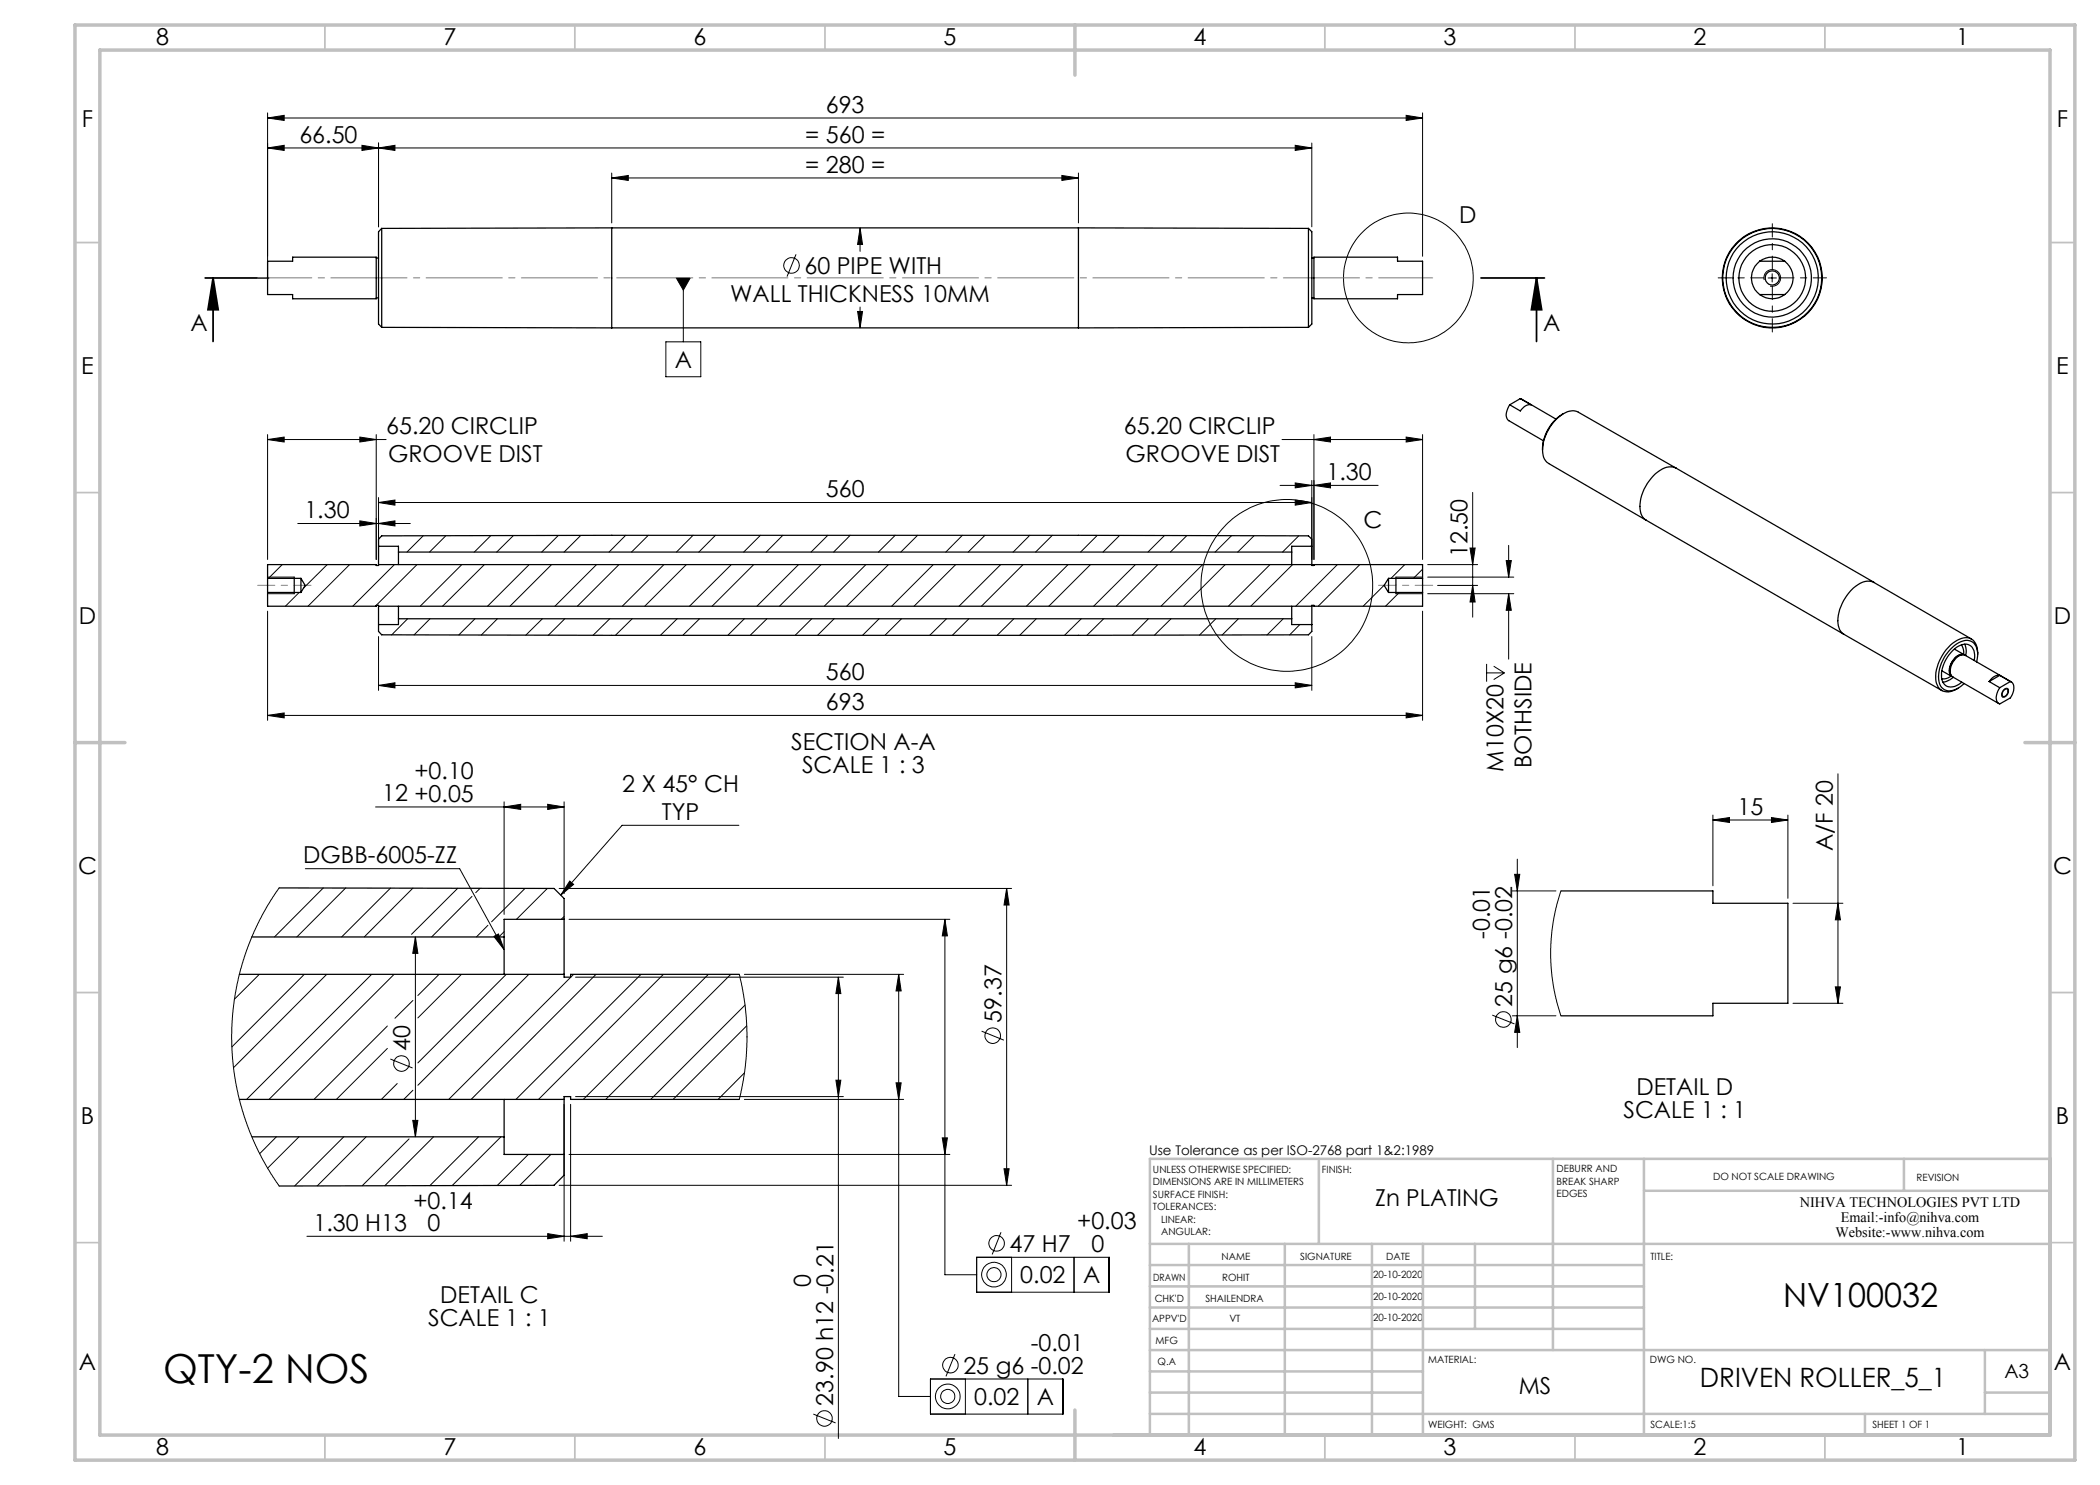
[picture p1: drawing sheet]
<svg xmlns="http://www.w3.org/2000/svg" width="420mm" height="297mm" viewBox="0 0 420 297" stroke-linecap="round" stroke-linejoin="round" font-family="sans-serif">
<g fill="none" stroke="#000" stroke-width=".2">
<path d="M53.5 29.6l3.3-.5v1zM53.5 29.6h208.9M53.5 23.6l3.3-.5v1zM53.5 22.6v33.4M53.5 23.6h231M72.4 29.1l3.3 .5-3.3 .5zM75.7 29.6l3.3-.5v1zM75.7 28.6v16.8M122.3 35.6l3.4-.5v1zM122.3 34.6v10M122.3 35.6h93.4M212.4 35.1l3.3 .5-3.3 .5z"/>
<path d="M215.7 34.6v10M259 29.1l3.4 .5-3.4 .5zM262.4 28.6v16.8M281.2 23.1l3.3 .5-3.3 .5zM284.5 22.6v28.7M135.3 55.6h2.7l-1.3 2.4zM136.7 55.6v12.8M159.2 50.9l-1.8 4.4M172 45.6l.5 3.3h-1zM172 45.6v4.7M352.8 56a1.67 1.67 0 0 1 1.5-2 1.67 1.67 0 0 1 1.8 1.8 1.67 1.67 0 0 1-2.1 1.4M353.6 55.6h1.7"/>
<path d="M354.4 54.7v1.7M133.2 68.4h7v6.9h-7zM171.5 62.3h1l-.5 3.3zM172 61.4v4.2M53.5 87.9l3.3-.5v1zM53.5 87.9h23.7M53.5 86.9v25M72 87.4l3.2 .5-3.2 .5zM75.2 86.9v25M75.7 99.5v12.4M256 97.1h19.6M256.4 87.9h28.1"/>
<path d="M259 96.6l3.4 .5-3.4 .5zM262.4 96.1v15.8M262.8 87.9l3.3-.5v1zM262.8 86.9v25M262.8 97.1l3.3-.5v1zM281.2 87.4l3.3 .5-3.3 .5zM284.5 86.9v25M294.5 98.5v24.9M53.5 118.7h5.3M53.5 115.4h5.3M56.4 112.9l-2.7 2.8M59.5 104.7h22.6"/>
<path d="M59.8 118.5l-2.7 2.7M65.4 112.9l-4.7 4.7M69.9 112.9l-8.3 8.3M72 104.2l3.2 .5-3.2 .5zM75.7 104.7l3.3-.5v1zM75.7 100.5l3.3-.5v1zM75.7 100.5h186.7M78.9 112.9l-8.3 8.3M83.4 112.9l-8.3 8.3M84.6 107.2l-3.2 3.2M89.1 107.2l-3.2 3.2M92.4 112.9l-8.4 8.3"/>
<path d="M96.9 112.9l-8.4 8.3M98.1 107.1l-3.2 3.3M102.7 107.1l-3.4 3.3M105.8 112.9l-8.3 8.3M110.3 112.9l-8.3 8.3M111.7 107.1l-3.4 3.3M116.1 107.1l-3.3 3.3M119.3 112.9l-8.3 8.3M123.8 112.9l-8.3 8.3M125.1 107.1l-3.3 3.3M129.6 107.1l-3.3 3.3M132.8 112.9l-8.3 8.3"/>
<path d="M137.3 112.9l-8.4 8.3M138.6 107.1l-3.3 3.3M143.1 107.1l-3.3 3.3M146.3 112.9l-8.4 8.3M150.7 112.9l-8.3 8.3M152.1 107.1l-3.4 3.3M156.6 107.1l-3.4 3.3M159.7 112.9l-8.3 8.3M164.2 112.9l-8.3 8.3M165.6 107.1l-3.4 3.3M170 107.1l-3.3 3.3M173.2 112.9l-8.3 8.3"/>
<path d="M177.7 112.9l-8.4 8.3M179 107.1l-3.3 3.3M183.5 107.1l-3.3 3.3M186.7 112.9l-8.4 8.3M191.1 112.9l-8.3 8.3M192.5 107.1l-3.3 3.3M197 107.1l-3.4 3.3M200.1 112.9l-8.3 8.3M204.6 112.9l-8.3 8.3M206 107.1l-3.4 3.3M210.5 107.1l-3.4 3.3M213.6 112.9l-8.3 8.3"/>
<path d="M218.1 112.9l-8.3 8.3M219.4 107.1l-3.3 3.3M223.9 107.1l-3.3 3.3M227.1 112.9l-8.4 8.3M231.6 112.9l-8.4 8.3M232.9 107.1l-3.3 3.3M237.3 107.1l-3.2 3.3M240.5 112.9l-8.3 8.3M245 112.9l-8.3 8.3M246.3 107.1l-3.3 3.3M250.8 107.2l-3.3 3.2M254 112.9l-8.3 8.3"/>
<path d="M258.5 112.9l-8.3 8.3M259 100l3.4 .5-3.4 .5zM259.8 107.2l-3.3 3.2M262.4 109.1l-.2 .2M267.5 112.9l-8.3 8.3M272 112.9l-8.4 8.3M276.9 116.9l-4.3 4.3M279.2 118.7h5.3M279.2 115.4h5.3M279.9 118.5l-2.8 2.7M281 112.9l-2.8 2.8M284.5 113.8l-1.8 1.9"/>
<path d="M285.5 118.7h17.3M285.5 115.4h17.3M285.5 112.9h10M287.5 117.1h8M294 109.6h1l-.5 3.3zM294.5 117.1l.5 3.3h-1zM301.2 112.1h1.1l-.6 3.3zM301.7 118.7l.6 3.4h-1.1zM301.7 109.1v6.3M301.7 118.7v13.1M53.5 122.2v21.9M75.7 137.1l3.3-.5v1z"/>
<path d="M75.7 127.3v10.8M75.7 137.1h186.7M81.5 123.8l-3.2 3.2M86 123.8l-3.2 3.2M95 123.8l-3.2 3.2M99.5 123.8l-3.3 3.2M108.5 123.8l-3.3 3.2M113 123.8l-3.4 3.3M122 123.8l-3.4 3.3M126.4 123.8l-3.3 3.3M135.4 123.8l-3.3 3.3M139.9 123.8l-3.3 3.3"/>
<path d="M148.9 123.8l-3.3 3.3M153.4 123.8l-3.4 3.3M162.3 123.8l-3.3 3.3M166.8 123.8l-3.3 3.3M175.8 123.8l-3.3 3.3M180.3 123.8l-3.3 3.3M189.3 123.8l-3.4 3.3M193.8 123.8l-3.3 3.3M202.8 123.8l-3.4 3.3M207.3 123.8l-3.4 3.3M216.3 123.8l-3.4 3.3M220.7 123.8l-3.3 3.3"/>
<path d="M229.7 123.8l-3.3 3.3M234.2 123.8l-3.3 3.2M243.2 123.8l-3.3 3.2M247.7 123.8l-3.3 3.2M256.6 123.8l-3.2 3.2M259 136.6l3.4 .5-3.4 .5zM260 124.9l-2.1 2.1M262.4 127.3v10.8M284.5 122.2v21.9M297.3 132.8v3.5M297.3 134.6h3.6M298.7 133.2l2.2 1.4"/>
<path d="M300.9 134.6l-2.2 1.3M400.7 138a.56 .56 0 0 1 .8-.3 .56 .56 0 0 1 .2 .8l-.4 .6a.55 .55 0 0 1-.8 .3 .55 .55 0 0 1-.1-.8zM53.5 143.1l3.3-.5v1zM53.5 143.1h231M281.2 142.6l3.3 .5-3.3 .5zM367.6 154.8v45.9M55.8 177.6l-2.2 3.4-2.1 3.9-1.4 3.1-1.4 3.9-1.1 4-.8 4.1-.3 3.1-.2 3.8 .2 4.3 .3 3.3 .8 4.3 .9 3.4 1.4 4.1 1.5 3.3 2.3 4.3 2.1 3.3M61.1 173.7h30.8l8.9 16.2M64.7 177.6l-9.8 9.8M69.1 177.6l-9.7 9.8M75.1 161.4h37.7M78.1 177.6l-9.8 9.8"/>
<path d="M82.6 177.6l-9.8 9.8M91.5 177.7l-9.2 9.2M94.4 179.3l-8.1 8.1M96 177.7l-.9 .8M100.8 161.4l3.3-.5v1zM100.8 160.4v22.5M105 177.7l-6.7 6.7M109.5 177.7l-6.2 6.2M109.5 160.9l3.3 .5-3.3 .5zM111.8 177.7h90.5M112.8 160.4v18.3M113.9 176.2l.8 .7-2.6 2.1z"/>
<path d="M147.8 165.1h-23.4l-12.3 13.9M201.3 177.7l.5 3.3h-1zM201.3 177.7v59.4M302.5 178.2h8.7M302.9 174.9h1.1l-.5 3.3zM303.5 171.8v37.7M312.2 178.2l-.9 2.8-.5 2.6-.4 2.6-.3 3.5 .1 3.5 .5 3.9 .6 3.2 .9 2.9M342.6 164l3.3-.5v1zM342.6 163v14.2M342.6 164h15M354.3 163.5l3.3 .5-3.3 .5zM357.6 163v16.7"/>
<path d="M51.9 194.9l-5 4.9M60.9 194.9l-14.5 14.5M65.3 194.9l-18.6 18.6M74.3 194.9l-25 25M78.8 194.9l-25 25M83.1 187.4l.5 3.3h-1.1zM83.1 187.4v40M87.8 194.9l-4.2 4.2M92.3 194.9l-8.7 8.7M97.6 185.1l-2.3 2.3M98.8 187.3l.9-.5 1.1 3.1zM100.8 186.3l-.9 1"/>
<path d="M101.2 194.9l-17.6 17.7M105.8 194.9l-22.2 22.2M112.8 183.3l-.5 .6M113.8 183.9h76.2M114.7 194.9l-25 25M115.1 195.4h53.6M119.2 194.9l-25 25M128.2 194.9l-25 25M132.7 194.9l-25 25M141.7 194.9l-25 25M146.2 194.9l-25.1 25M147.8 194.9l1.1 5.5 .5 6v3.1l-.3 3.7-.4 2.7-.9 4"/>
<path d="M148.9 194.9h31.8M167.7 195.4v92.3M167.7 195.4l.5 3.3h-1zM179.7 194.9l.5 3.3h-1zM179.7 194.9v84.4h6.4M189 183.9l.5 3.3h-1zM189 183.9v71h6.3M358.6 180.7h10M367.1 197.4h1l-.5 3.3zM367.6 180.7l.5 3.3h-1zM77.5 205.2l-14.7 14.7M77.5 209.7l-10.2 10.2"/>
<path d="M78.1 211.8l4.4 1.8M79.4 216.7l-3.1 3.2M82.6 218l-1.8 1.9M82.6 200.1l-3.6 3.6M115.1 219.3h53.6M148.9 219.9h31.8M148.9 214.6l-5.3 5.3M149 201l-18.9 18.9M149.3 205.2l-14.7 14.7M167.2 216h1l-.5 3.3zM179.2 216.6h1l-.5 3.3zM196.3 206.2l4.5 1.8"/>
<path d="M298.4 203l4.5 1.8M302.5 203.2h8.7M303.5 203.2l.5 3.3h-1.1zM358.6 200.7h10M55.3 227.4l-3.4 3.3M59.8 227.4l-6.3 6.2M68.8 227.4l-9.9 9.8M73.2 227.4l-9.7 9.8M81.8 227.8l-9.3 9.3M82.5 224.1h1.1l-.5 3.3zM86.7 227.4l-9.7 9.7M95.7 227.4l-9.7 9.7"/>
<path d="M100.2 227.4l-9.7 9.7M105.7 230.9l-6.3 6.2M110.2 230.9l-6.2 6.2M111.8 237.1h90.5M112.8 220.9v27.3M113.8 230.9h76.2M114.1 220.9v27.3M188.5 227.6h1l-.5 3.3zM200.8 233.7h1l-.5 3.4zM61.4 247.3h59.1M109.5 246.7l3.3 .6-3.3 .5zM114.1 247.3l3.3-.6v1.1z"/>
<path d="M195.3 251.5h26.5v6.9h-26.5zM200.2 246.4l-1.8 4.5M202.3 251.5v6.9M214.8 251.5v6.9M186.1 275.8h26.5v7h-26.5zM191 270.8l-1.8 4.5M193.1 275.8v7M205.6 275.8v7M162.7 282.8l4.4 1.8"/>
<circle cx="158.3" cy="53.1" r="1.55"/>
<circle cx="281.7" cy="55.6" r="13"/>
<circle cx="257.4" cy="117.1" r="17.2"/>
<circle cx="80.3" cy="212.7" r="1.56"/>
<circle cx="198.5" cy="207.1" r="1.55"/>
<circle cx="300.7" cy="203.9" r="1.56"/>
<circle cx="198.8" cy="254.9" r="1.41"/>
<circle cx="198.8" cy="254.9" r="2.47"/>
<circle cx="199.3" cy="248.7" r="1.55"/>
<circle cx="189.5" cy="279.3" r="2.48"/>
<circle cx="189.6" cy="279.3" r="1.41"/>
<circle cx="190.1" cy="273" r="1.55"/>
<circle cx="164.9" cy="283.7" r="1.56"/>
</g>
<path d="M41 55.6h12.7M42.6 55.6l1 6.3h-2zM42.6 55.6v12.7M296.2 55.6h12.7M307.3 55.6l1 6.3h-2zM307.3 55.6v12.7" fill="none" stroke="#000" stroke-width=".35"/>
<path d="M51.5 55.6h235" fill="none" stroke="#808080" stroke-width=".2" stroke-dasharray="15.2 1.3 1.3 1.3" stroke-dashoffset="4.4"/>
<path d="M286.5 117.1h-10.8" fill="none" stroke="#808080" stroke-width=".2" stroke-dasharray="15.2 1.3 1.3 1.3" stroke-dashoffset="11.7"/>
<path d="M62.2 117.1h-10.7" fill="none" stroke="#808080" stroke-width=".2" stroke-dasharray="15.2 1.3 1.3 1.3" stroke-dashoffset="11.8"/>
<g fill="none" stroke="#c0c0c0" stroke-width=".35">
<path d="M65 5v5M115 5v5M165 5v5M265 5v5M315 5v5M365 5v5M15 48.5h5M410 48.5h5M15 98.5h5M410 98.5h5M15 198.5h5M410 198.5h5"/>
<path d="M15 248.5h5M410 248.5h5M65 287v5M115 287v5M165 287v5M265 287v5M315 287v5M365 287v5"/>
</g>
<g fill="none" stroke="#c0c0c0" stroke-width=".5">
<path d="M263.8 231.8v17M310.6 231.8v38.2M328.8 231.8v55.2M328.8 238.2h81.2M380.8 231.8v6.4M410 231.8h-180v55.2M230 248.8h180M230 257.3h98.8M230 253h98.8M237.8 248.8v38.2M257 248.8v38.2M274.4 248.8v38.2"/>
<path d="M284.6 248.8v38.2M295 248.8v17M230 265.8h98.8M230 261.5h98.8M230 278.5h54.6M230 274.3h54.6M230 270h180M397 278.5h13M397 270v12.8M230 282.8h180M373 282.8v4.2"/>
</g>
<path d="M15 5h400v287h-400zM20 10h390v277h-390zM215 5v10M15 148.5h10M405 148.5h10M215 282v10" fill="none" stroke="#c0c0c0" stroke-width=".7"/>
<path d="M352.8 55.6h-9.2M354.5 53.9v-9.2M354.5 57.2v9.2M356.1 55.6h9.2" fill="none" stroke="#000" stroke-width=".2" stroke-dasharray="15.2 1.3 1.3 1.3" stroke-dashoffset="12.6"/>
<g fill="none" stroke="#000" stroke-width=".25">
<path d="M53.5 52.2h5v-.8h16.7v8.4h-16.7v-.9h-5zM75.2 59.6h.5M75.2 51.6h.5M76.3 45.7v19.8M76.3 45.7l-.6 .7v18.4l.6 .7M122.3 45.6v20M122.3 45.6l-46 .1M122.3 45.6h93.4M215.7 45.6v20M215.7 45.6l46 .1M261.7 45.7v19.8M261.7 45.7l.7 .7v18.4l-.7 .7"/>
<path d="M262.4 59.6h.4M262.4 51.6h.4M262.8 51.4h16.7v.8h5v6.7h-5v.9h-16.7zM351.9 52.2a4.2 4.2 0 0 0 0 6.7M351.9 52.2a4.3 4.3 0 0 1 5 0M351.9 58.9a4.1 4.1 0 0 0 5 0M351.9 52.2h5M351.9 58.9h5M356.9 52.2a4.2 4.2 0 0 1 0 6.7M76.3 65.5l46 .1M122.3 65.6h93.4M261.7 65.5l-46 .1"/>
<path d="M304.1 79.7l2.1 1.3a2.27 2.27 0 0 0-2.1 1.2l-2.2-1.2M304.1 79.7l7.1 4.1M304.1 79.7l-2.2 1.3M301.9 81a2.82 2.82 0 0 0-.3 3l7.1 4.2M312.7 82.7a8.6 8.6 0 0 0-4.2 7.3M335.2 93.6l-19.5-11.2a3.5 3.5 0 0 0-4 1.1 8.9 8.9 0 0 0-3.1 7.5l.3 .8 .8 .9 19.5 11.3M335.2 93.6a3.3 3.3 0 0 0-3.7 .8 8.7 8.7 0 0 0-3.3 8.3l.4 .8 .6 .5M335.2 93.6l59.1 34.2M53.5 115.7v2.8M53.5 118.5v2.7h21.7v-.1h.5v.1M53.5 115.7h6.7M53.5 118.5h6.7"/>
<path d="M58.8 115.4v3.3M60.2 115.7v2.8M60.2 115.7l.8 1.4-.8 1.4M75.7 109.3v3.6M75.7 109.3v-1.5l.6-.6 46-.1 139.4 .1 .7 .6v1.5M75.7 112.9v.2h-.5v-.2h-21.7v2.8M75.7 109.3h4v1.1M75.7 112.9h186.7M79.7 110.4v2.5M79.7 110.4h178.6M258.3 110.4v2.5M262.4 109.3v3.6"/>
<path d="M262.4 109.3h-4.1v1.1M262.4 112.9v.2h.4v-.2h21.7v2.8M277.7 115.7v2.8M277.7 115.7h6.8M277.7 115.7l-.9 1.4 .9 1.4M277.7 118.5h6.8M279.2 115.4v3.3M284.5 115.7v2.8M284.5 118.5v2.7h-21.7v-.1h-.4v.1M329.2 104l39.6 22.9M374.8 116.5a3.3 3.3 0 0 0-3.7 .8 9.1 9.1 0 0 0-3.4 7.8l.2 .9 .9 .9M75.7 121.2v3.7"/>
<path d="M75.7 124.9v1.4l.6 .7 46 .1 139.4-.1 .7-.7v-1.4M75.7 121.2h186.7M79.7 121.2v2.6M79.7 123.8v1.1h-4M79.7 123.8h178.6M258.3 121.2v2.6M258.3 123.8v1.1h4.1M262.4 121.2v3.7M368.8 126.9l19.6 11.2M388.4 134.2l1.9 1.1M390.2 135.2l-.9 .5-1 .1M390.7 135.5l-1.1 .6-1 .3"/>
<path d="M390.9 129.8l2 1.1M392.3 129l.4 .9v1M392.5 130.9a3 3 0 0 0-2.6 3.2l.3 .9M393 128.8l.2 1.2v1.1M393 131a1.99 1.99 0 0 0-2.5 1.3 2.49 2.49 0 0 0-.3 2.9l.3 .1M394.9 132.1a2.48 2.48 0 0 0-1.6-3.3 5.6 5.6 0 0 0-4.6 4.2 3.5 3.5 0 0 0 .4 4.1 2.74 2.74 0 0 0 3.3-.6M395.3 132.4a3.8 3.8 0 0 0-.8-4 3 3 0 0 0-3.7 .7 7.9 7.9 0 0 0-2.9 7.7 2.23 2.23 0 0 0 3.4 1l1.5-1.1M395.5 130.9a2.77 2.77 0 0 0-2.3-3.4 7 7 0 0 0-5.3 4.7 5.9 5.9 0 0 0-.3 5.2 2.59 2.59 0 0 0 3.7 .4l.3-.1M397.8 136.3l2.1 1.2M399.9 135.1a2.27 2.27 0 0 0-2.1 1.2M399.9 135.1l2.2 1.2M399.9 135.1l-2.1 1.2"/>
<path d="M400.7 138.1a.47 .47 0 0 1 .6-.3 .47 .47 0 0 1 .3 .6l-.4 .7a.47 .47 0 0 1-.6 .2 .47 .47 0 0 1-.1-.7zM402.1 136.3a1.54 1.54 0 0 1 .5 2.2l-.5 1.1-2.2 1.2a1.57 1.57 0 0 1-.5-2.2l.5-1.1M402.1 136.3l-2.2 1.2M402.3 136.4l-9.3-5.3a2.09 2.09 0 0 0-2.4 1.3 2.24 2.24 0 0 0 0 3l9.2 5.3M55.8 177.6l55 .1 2 2v4.2M312.2 178.2h30.4v2.5h15v20h-15v2.5h-30.4M47.9 194.9h64.9M50.4 187.4h50.4M100.8 187.4v7.5M112.8 183.9v11M112.8 183.9h-12v3.5M112.8 194.9v.5h1.3v-.5h33.7"/>
<path d="M47.9 219.9h64.9M100.8 219.9v7.5M112.8 219.9v11M112.8 219.9v-.6h1.3v.6h33.7M50.4 227.4h50.4M100.8 227.4v3.5h12M112.8 230.9v4.2l-2 2-55 .1"/>
<circle cx="354.4" cy="55.6" r="7.8"/>
<circle cx="354.4" cy="55.6" r="6.7"/>
<circle cx="354.4" cy="55.6" r="10"/>
<circle cx="354.4" cy="55.6" r="9.2"/>
<circle cx="354.4" cy="55.6" r="9.9"/>
<circle cx="354.5" cy="55.6" r="1.43"/>
</g>
<g fill="#000">
<path d="M53.5 23.6l3.3-.5v1zM281.2 23.1l3.3 .5-3.3 .5zM342.6 164l3.3-.5v1zM354.3 163.5l3.3 .5-3.3 .5z"/>
<path d="M122.3 35.6l3.4-.5v1zM212.4 35.1l3.3 .5-3.3 .5zM75.7 29.6l3.3-.5v1zM259 29.1l3.4 .5-3.4 .5zM172 45.6l.5 3.3h-1zM171.5 62.3h1l-.5 3.3zM53.5 29.6l3.3-.5v1zM72.4 29.1l3.3 .5-3.3 .5zM75.7 137.1l3.3-.5v1zM259 136.6l3.4 .5-3.4 .5zM53.5 143.1l3.3-.5v1zM281.2 142.6l3.3 .5-3.3 .5zM53.5 87.9l3.3-.5v1zM72 87.4l3.2 .5-3.2 .5zM179.7 194.9l.5 3.3h-1zM179.2 216.6h1l-.5 3.3zM189 183.9l.5 3.3h-1zM188.5 227.6h1l-.5 3.3zM113.9 176.2l.8 .7-2.6 2.1zM109.5 246.7l3.3 .6-3.3 .5zM114.1 247.3l3.3-.6v1.1z"/>
<path d="M135.3 55.6l1.4 2.4 1.3-2.4zM98.8 187.3l.9-.5 1.1 3.1z"/>
<path d="M307.3 55.6l1 6.3h-2zM42.6 55.6l1 6.3h-2z"/>
<path d="M262.8 97.1l3.3-.5v1zM259 96.6l3.4 .5-3.4 .5z"/>
<path d="M75.7 104.7l3.3-.5v1zM72 104.2l3.2 .5-3.2 .5zM259 100l3.4 .5-3.4 .5zM75.7 100.5l3.3-.5v1zM281.2 87.4l3.3 .5-3.3 .5zM262.8 87.9l3.3-.5v1zM109.5 160.9l3.3 .5-3.3 .5zM100.8 161.4l3.3-.5v1z"/>
<path d="M301.7 118.7l.6 3.4h-1.1zM301.2 112.1h1.1l-.6 3.3zM294.5 117.1l.5 3.3h-1zM294 109.6h1l-.5 3.3z"/>
<path d="M83.1 187.4l.5 3.3h-1.1zM82.5 224.1h1.1l-.5 3.3zM201.3 177.7l.5 3.3h-1zM200.8 233.7h1l-.5 3.4zM302.9 174.9h1.1l-.5 3.3zM303.5 203.2l.5 3.3h-1.1z"/>
<path d="M167.7 195.4l.5 3.3h-1zM167.2 216h1l-.5 3.3z"/>
<path d="M367.1 197.4h1l-.5 3.3zM367.6 180.7l.5 3.3h-1z"/>
</g>
<text font-size="8" x="32.6" y="276.6">QTY-2 NOS</text>
<text font-size="6.7" x="356.7" y="261.4">NV100032</text>
<text font-size="5.3" x="340" y="277.4">DRIVEN ROLLER_5_1</text>
<g font-size="4.7">
<text x="31.2" y="9">8</text>
<text x="88.7" y="9">7</text>
<text x="138.7" y="9">6</text>
<text x="188.7" y="9">5</text>
<text x="238.7" y="9">4</text>
<text x="288.7" y="9">3</text>
<text x="338.7" y="9">2</text>
<text x="391.2" y="9">1</text>
<text x="165.2" y="22.6">693</text>
<text x="16.4" y="25.5">F</text>
<text x="59.9" y="28.6">66.50</text>
<text x="161" y="28.6">= 560 =</text>
<text x="411.4" y="25.5">F</text>
<text x="161" y="34.6">= 280 =</text>
<text x="291.9" y="44.6">D</text>
<text x="160.9" y="54.8">60 PIPE WITH</text>
<text x="146.1" y="60.4">WALL THICKNESS 10MM</text>
<text x="38.1" y="66.2">A</text>
<text x="308.6" y="66.2">A</text>
<text x="16.3" y="74.7">E</text>
<text x="135" y="73.6">A</text>
<text x="411.2" y="74.7">E</text>
<text x="77.2" y="86.9">65.20 CIRCLIP</text>
<text x="224.8" y="86.9">65.20 CIRCLIP</text>
<text x="77.6" y="92.4">GROOVE DIST</text>
<text x="225.1" y="92.4">GROOVE DIST</text>
<text x="165.2" y="99.5">560</text>
<text x="265.3" y="96.1">1.30</text>
<text x="60.9" y="103.7">1.30</text>
<text x="272.7" y="105.7">C</text>
<text x="293.5" y="111.4" transform="rotate(-90 293.5 111.4)">12.50</text>
<text x="15.8" y="124.7">D</text>
<text x="410.8" y="124.7">D</text>
<text x="165.2" y="136">560</text>
<text x="165.2" y="142.1">693</text>
<text x="82.9" y="155.8">+0.10</text>
<text x="158.2" y="150">SECTION A-A</text>
<text x="160.4" y="154.5">SCALE 1 : 3</text>
<text x="300.7" y="154.3" transform="rotate(-90 300.7 154.3)">M10X20</text>
<text x="306.3" y="153.7" transform="rotate(-90 306.3 153.7)">BOTHSIDE</text>
<text x="76.4" y="160.3">12 +0.05</text>
<text x="124.5" y="158.5">2 X 45° CH</text>
<text x="132.4" y="164">TYP</text>
<text x="347.5" y="163">15</text>
<text x="60.7" y="172.7">DGBB-6005-ZZ</text>
<text x="366.6" y="170.3" transform="rotate(-90 366.6 170.3)">A/F 20</text>
<text x="15.6" y="174.7">C</text>
<text x="410.6" y="174.7">C</text>
<text x="297.9" y="187.8" transform="rotate(-90 297.9 187.8)">-0.01</text>
<text x="302.4" y="201.3" transform="rotate(-90 302.4 201.3)">25 g6 -0.02</text>
<text x="200.3" y="204.5" transform="rotate(-90 200.3 204.5)">59.37</text>
<text x="82" y="210.1" transform="rotate(-90 82 210.1)">40</text>
<text x="327.3" y="219">DETAIL D</text>
<text x="16.2" y="224.7">B</text>
<text x="324.7" y="223.5">SCALE 1 : 1</text>
<text x="411.2" y="224.7">B</text>
<text x="82.7" y="241.7">+0.14</text>
<text x="215.4" y="245.9">+0.03</text>
<text x="275" y="241.1">Zn PLATING</text>
<text x="62.7" y="246.2">1.30 H13</text>
<text x="85.5" y="246.2">0</text>
<text x="201.9" y="250.4">47 H7</text>
<text x="218.3" y="250.4">0</text>
<text x="162.2" y="257.3" transform="rotate(-90 162.2 257.3)">0</text>
<text x="204.1" y="256.7">0.02</text>
<text x="216.6" y="256.7">A</text>
<text x="88" y="260.7">DETAIL C</text>
<text x="85.6" y="265.2">SCALE 1 : 1</text>
<text x="15.8" y="274">A</text>
<text x="192.7" y="274.7">25 g6 -0.02</text>
<text x="206.2" y="270.3">-0.01</text>
<text x="410.8" y="274">A</text>
<text x="166.6" y="281.1" transform="rotate(-90 166.6 281.1)">23.90 h12 -0.21</text>
<text x="194.8" y="281.1">0.02</text>
<text x="207.4" y="281.1">A</text>
<text x="303.7" y="278.9">MS</text>
<text x="31.2" y="291">8</text>
<text x="88.7" y="291">7</text>
<text x="138.7" y="291">6</text>
<text x="188.7" y="291">5</text>
<text x="238.7" y="291">4</text>
<text x="288.7" y="291">3</text>
<text x="338.7" y="291">2</text>
<text x="391.2" y="291">1</text>
</g>
<text font-size="3.9" x="400.9" y="275.5">A3</text>
<g font-size="2.9">
<text x="360" y="241.3">NIHVA TECHNOLOGIES PVT LTD</text>
<text x="368.2" y="244.3">Email:-info@nihva.com</text>
<text x="367.1" y="247.3">Website:-www.nihva.com</text>
</g>
<text font-size="2.7" x="229.8" y="231.1">Use Tolerance as per ISO-2768 part 1&amp;2:1989</text>
<g font-size="2">
<text x="230.6" y="234.6">UNLESS OTHERWISE SPECIFIED:</text>
<text x="230.6" y="237.1">DIMENSIONS ARE IN MILLIMETERS</text>
<text x="230.6" y="239.6">SURFACE FINISH:</text>
<text x="264.4" y="234.6">FINISH:</text>
<text x="311.3" y="234.5">DEBURR AND</text>
<text x="311.3" y="237">BREAK SHARP</text>
<text x="311.3" y="239.5">EDGES</text>
<text x="342.6" y="236">DO NOT SCALE DRAWING</text>
<text x="383.3" y="236.2">REVISION</text>
<text x="230.6" y="242.1">TOLERANCES:</text>
<text x="232.2" y="244.6">LINEAR:</text>
<text x="232.2" y="247.1">ANGULAR:</text>
<text x="244.3" y="252">NAME</text>
<text x="260" y="251.9">SIGNATURE</text>
<text x="277.2" y="251.9">DATE</text>
<text x="330.1" y="251.9">TITLE:</text>
<text x="230.6" y="256.1">DRAWN</text>
<text x="244.4" y="256.1">ROHIT</text>
<text x="274.6" y="255.6">20-10-2020</text>
<text x="230.9" y="260.3">CHK'D</text>
<text x="241.1" y="260.3">SHAILENDRA</text>
<text x="274.6" y="259.9">20-10-2020</text>
<text x="230.4" y="264.4">APPV'D</text>
<text x="231.1" y="268.8">MFG</text>
<text x="245.9" y="264.4">VT</text>
<text x="274.6" y="264.3">20-10-2020</text>
<text x="231.5" y="273">Q.A</text>
<text x="285.6" y="272.5">MATERIAL:</text>
<text x="330" y="272.5">DWG NO.</text>
<text x="285.6" y="285.5">WEIGHT: GMS</text>
<text x="330.1" y="285.6">SCALE:1:5</text>
<text x="374.5" y="285.6">SHEET 1 OF 1</text>
</g>
</svg>
